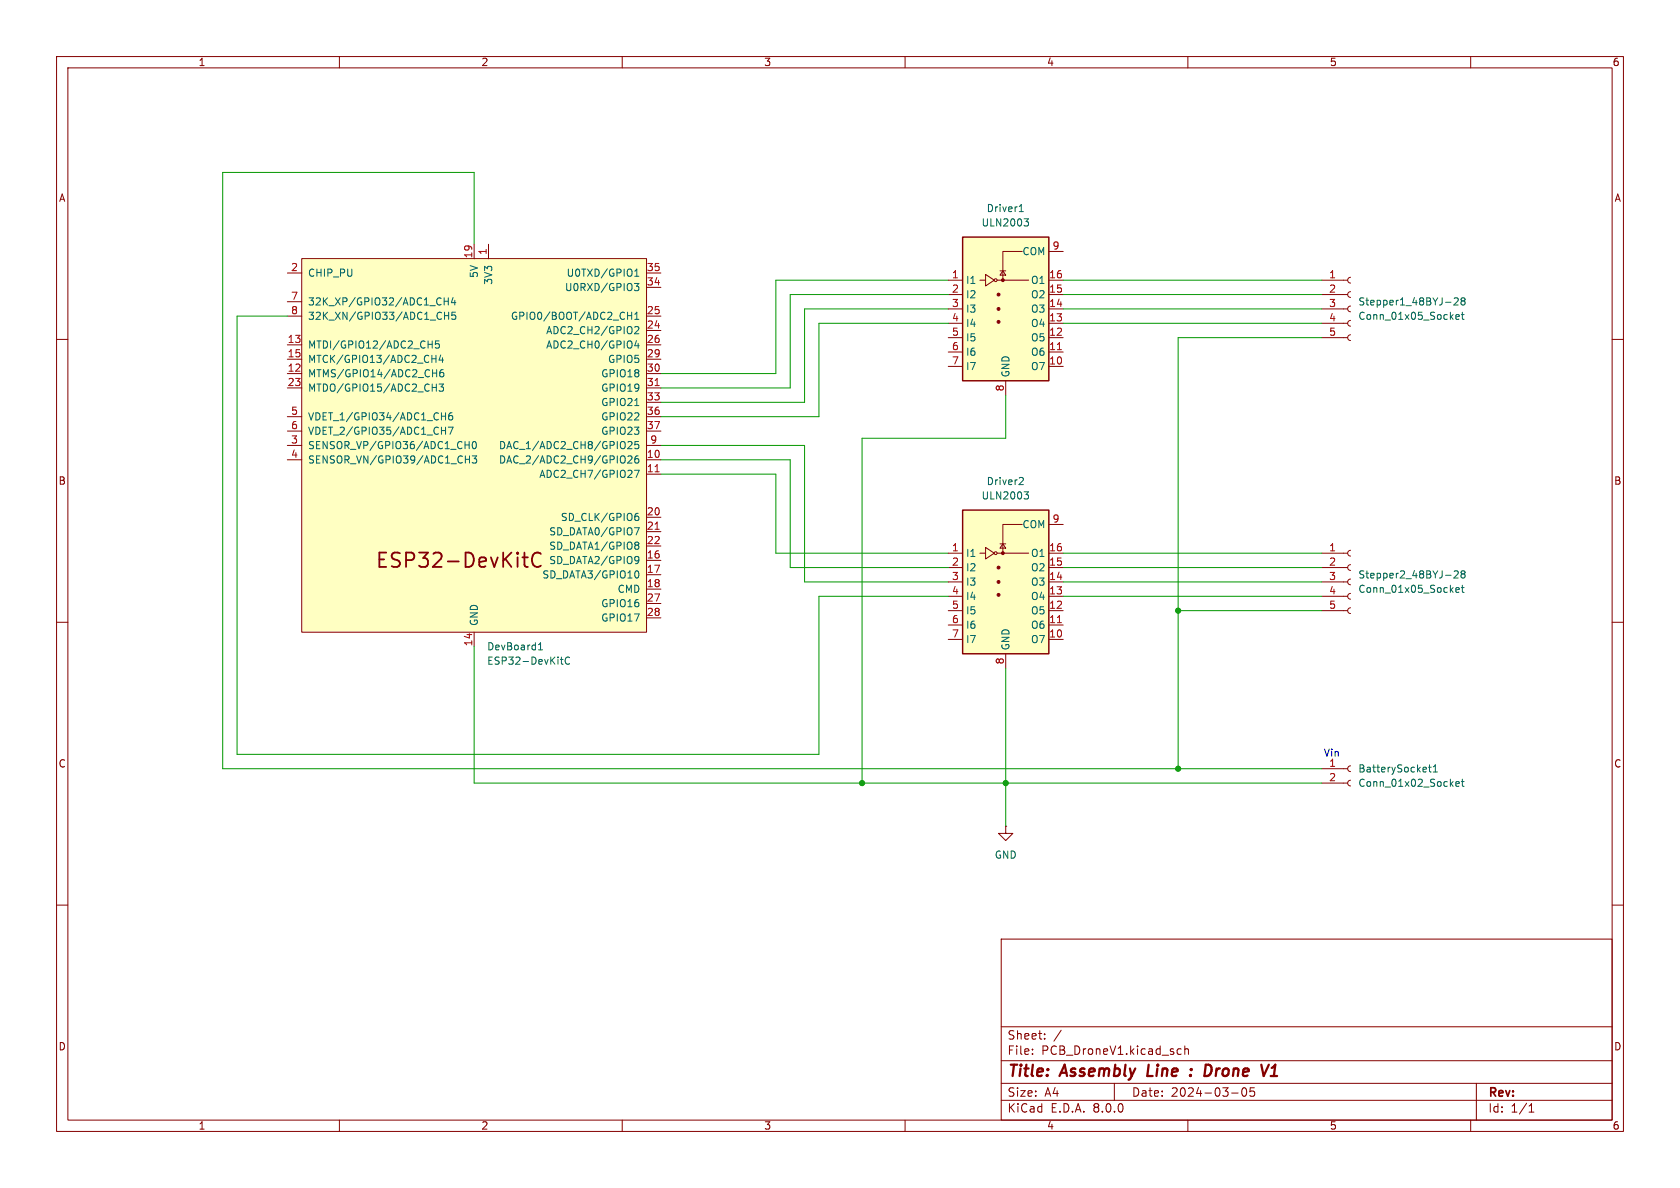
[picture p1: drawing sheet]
<svg xmlns="http://www.w3.org/2000/svg" width="297mm" height="210mm" viewBox="0 0 297 210" stroke-linecap="round" stroke-linejoin="round" font-family="sans-serif">
<g fill="none" stroke="#840000" stroke-width=".18">
<path d="M10 10h277v190h-277zM12 12h273v186h-273zM60 10v2M110 10v2M160 10v2M210 10v2M260 10v2M10 60h2M285 60h2M10 110h2M285 110h2M10 160h2"/>
<path d="M285 160h2M177 166h108v32h-108zM60 198v2M110 198v2M160 198v2M177 194.5h108M177 191.5h108M177 187.5h108M177 181.5h108M182.5 186.3v.1M182.5 185.5v.1M184.7 183.6v.1"/>
<path d="M184.7 182.8v.1M187.6 182.1l-1.3 2M197 191.5v3M208.2 186.3h.6M208.2 185.5h.6M209.5 185.5l.2-.1 .3 .1 .1 .9M209.5 184.9v1.5M210 198v2M217.7 193.2h1.2M219.7 192.4l.2-.1a.81 .81 0 0 1 .6 .6 .81 .81 0 0 1-.3 .8l-.2 .1a.81 .81 0 0 1-.3-1.4zM221.7 192.3h-.7v.7l.2-.1h.5l.1 .3-.1 .5-.2 .1-.5-.1M260 198v2"/>
<path d="M261 191.5v6.5M270.3 196.6h.9M270.3 195.5l.4-.4v1.5"/>
</g>
<path d="M203.1 188.2l-.3 2h1M210.5 190l.1 .1-.2 .1M210.6 189l.1 .1-.1 .1M210.6 189l-.1 .1 .1 .1M210.6 189v.2M214 189.7a.92 .92 0 0 0 .1-1 .92 .92 0 0 0-.9-.5l-.3 2M224.6 190.2h1.2M224.8 188.8l.7-.6-.3 2" fill="none" stroke="#840000" stroke-width=".4"/>
<path d="M170.2 41.9h15.2v25.4h-15.2z" fill="#ffffc2"/>
<path d="M170.2 41.9h15.2v25.4h-15.2z" fill="none" stroke="#840000" stroke-width=".25"/>
<g fill="none" stroke="#840000" stroke-width=".18">
<path d="M167.6 49.5h2.6M167.6 59.7h2.6M167.6 57.2h2.6M167.6 54.6h2.6M167.6 52.1h2.6M173.2 49.5h1M174.2 48.5l1.6 1-1.6 1zM176.3 49.5h5.6M176.8 47.9h1M177.3 47.9l.5 .7h-1zM180.7 44.5h-3.4v5M185.4 49.5h2.6"/>
<path d="M185.4 59.7h2.6M185.4 57.2h2.6M185.4 54.6h2.6M185.4 52.1h2.6M185.4 44.5h2.6M167.6 64.8h2.6M167.6 62.2h2.6M177.8 67.3v2.6M185.4 64.8h2.6M185.4 62.2h2.6"/>
<circle cx="176" cy="49.5" r=".25"/>
</g>
<g fill="#840000" stroke="#840000" stroke-width=".18">
<circle cx="176.5" cy="56.9" r=".25"/>
<circle cx="176.5" cy="54.6" r=".25"/>
<circle cx="176.5" cy="52.1" r=".25"/>
<circle cx="177.3" cy="49.5" r=".25"/>
</g>
<path d="M186.9 61.8h.8" fill="none" stroke="#a90000" stroke-width=".18"/>
<path d="M180.2 37.4h.7M180.3 36.4l.3-.3v1.3M181 38.7h.8l-.4 .5 .4 .1v.4l-.2 .2h-.4" fill="none" stroke="#006464" stroke-width=".18"/>
<path d="M170.2 90.2h15.2v25.4h-15.2z" fill="#ffffc2"/>
<path d="M170.2 90.2h15.2v25.4h-15.2z" fill="none" stroke="#840000" stroke-width=".25"/>
<g fill="none" stroke="#840000" stroke-width=".18">
<path d="M167.6 97.8h2.6M173.2 97.8h1M174.2 96.8l1.6 1-1.6 1zM176.3 97.8h5.6M176.8 96.1h1M177.3 96.1l.5 .8h-1zM180.7 92.7h-3.4v5.1M185.4 97.8h2.6M185.4 92.7h2.6M167.6 113h2.6M167.6 110.5h2.6M167.6 108h2.6"/>
<path d="M167.6 105.4h2.6M167.6 102.9h2.6M167.6 100.3h2.6M177.8 115.6v2.5M185.4 113h2.6M185.4 110.5h2.6M185.4 108h2.6M185.4 105.4h2.6M185.4 102.9h2.6M185.4 100.3h2.6"/>
<circle cx="176" cy="97.8" r=".25"/>
</g>
<g fill="#840000" stroke="#840000" stroke-width=".18">
<circle cx="176.5" cy="105.2" r=".25"/>
<circle cx="176.5" cy="102.9" r=".25"/>
<circle cx="176.5" cy="100.3" r=".25"/>
<circle cx="177.3" cy="97.8" r=".25"/>
</g>
<path d="M186.9 110.1h.8" fill="none" stroke="#a90000" stroke-width=".18"/>
<path d="M180.4 84.4l.4 .1 .1 .3-.8 .9h.8M181 86.9h.8l-.4 .5 .4 .1v.5l-.2 .2h-.4" fill="none" stroke="#006464" stroke-width=".18"/>
<path d="M53.3 45.7h61v66.1h-61z" fill="#ffffc2"/>
<g fill="none" stroke="#840000" stroke-width=".18">
<path d="M50.8 48.3h2.5M50.8 55.9h2.5M50.8 53.3h2.5M53.3 45.7h61v66.1h-61zM83.8 43.2v2.5M86.4 43.2v2.5M114.3 48.3h2.5M114.3 58.4h2.5M114.3 55.9h2.5M114.3 50.8h2.5M233.7 59.7h4.6M233.7 57.2h4.6"/>
<path d="M233.7 54.6h4.6M233.7 52.1h4.6M233.7 49.5h4.6M238.8 59.2l-.4 .1-.1 .4 .1 .3 .4 .2M238.8 56.6l-.4 .2-.1 .4 .1 .3 .4 .2M238.8 54.1l-.4 .2-.1 .3 .1 .4 .4 .1M238.8 51.6l-.4 .1-.1 .4 .1 .3 .4 .2M238.8 49l-.4 .2-.1 .3 .1 .4 .4 .1M50.8 66h2.5M50.8 61h2.5M50.8 63.5h2.5M50.8 68.6h2.5"/>
<path d="M50.8 78.7h2.5M50.8 73.7h2.5M50.8 76.2h2.5M114.3 66h2.5M114.3 61h2.5M114.3 63.5h2.5M114.3 68.6h2.5M114.3 78.7h2.5M114.3 71.1h2.5M114.3 73.7h2.5M114.3 76.2h2.5M50.8 81.3h2.5"/>
<path d="M114.3 81.3h2.5M114.3 83.8h2.5M114.3 99.1h2.5M114.3 91.4h2.5M114.3 94h2.5M114.3 96.5h2.5M233.7 97.8h4.6M238.8 99.8l-.4 .2-.1 .3 .1 .4 .4 .1M238.8 97.3l-.4 .1-.1 .4 .1 .3 .4 .2M83.8 111.8v2.5M114.3 101.6h2.5M114.3 104.1h2.5"/>
<path d="M114.3 106.7h2.5M114.3 109.2h2.5M233.7 108h4.6M233.7 105.4h4.6M233.7 102.9h4.6M233.7 100.3h4.6M238.8 107.4l-.4 .2-.1 .4 .1 .3 .4 .2M238.8 104.9l-.4 .2-.1 .3 .1 .4 .4 .1M238.8 102.4l-.4 .1-.1 .4 .1 .3 .4 .2M233.7 138.4h4.6M233.7 135.9h4.6M238.8 137.9l-.4 .2-.1 .3 .1 .4 .4 .1"/>
<path d="M238.8 135.4l-.4 .1-.1 .4 .1 .3 .4 .2M177.8 146.1v1.2h1.3l-1.3 1.3-1.3-1.3h1.3M177.8 146.1h.1"/>
</g>
<path d="M92.3 98.5h1M92.7 97.7v2.2l.1 .2 .5 .1M95.6 97.9a.95 .95 0 0 0-1.1-.1 .95 .95 0 0 0-.5 1 1.08 1.08 0 0 0 .3 1.1 1.08 1.08 0 0 0 1.2 .2l.1-.1" fill="none" stroke="#840000" stroke-width=".32"/>
<g fill="none" stroke="#006464" stroke-width=".18">
<path d="M78.5 52.6v1.3M78.5 53.3h.8M78.6 55.8h.7M78.6 55.2v1.3M79.3 52.6v1.3M79.3 55.2v1.3M80.1 52.6l-.3 .9h.8M80.4 53.1v.8M80.5 55.2h-.6v.6l.1-.1h.5l.1 .2-.1 .4-.2 .2-.4-.2M110.9 55.8h.8M111.7 55.2v1.3M112.2 50.1h.7l-.4 .5 .4 .1v.6l-.2 .1-.5-.1"/>
<path d="M112.2 57.9l.5-.2 .2 .4-.7 .9h.7M112.2 56.5h.7M112.2 47.9l.4-.3v1.2M112.2 55.6l.4-.4v1.3M112.2 48.8h.7M255.6 53.4h.9M257.1 52.8l.5-.2 .2 .4-.8 .9h.8M257.4 56l.6-.1-.1-.2-.3-.1-.2 .2v.6h.5M258.3 55.6h.5M258.5 55.2v1.1l.3 .2M258.5 53.2l-.2-.2 .2-.4 .4 .1 .1 .2-.2 .3M258.5 53.2l-.2 .2v.4l.2 .1h.4l.1-.2v-.3l-.2-.2"/>
<path d="M258.5 53.2h.3M75.7 60.9h.7M76.3 63.4h.8M76.4 60.3v1.2M76.4 68.5h.7M76.5 66h.7M77.1 62.8v1.3M77.1 67.9v1.3M77.2 65.3v1.3M77.6 60.3h-.6v.6l.1-.1h.5l.1 .2-.1 .4-.2 .1-.4-.1M77.6 67.9h.8l-.4 .5 .3 .1v.5l-.1 .2-.6-.2M77.9 62.7l-.3 1h.8"/>
<path d="M78 73.6h.8M78 76.1h.8M78.2 63.2v.9M78.3 65.3l-.3 .1a.86 .86 0 0 0 0 1.2l.4-.1 .1-.4-.3-.3-.3 .1-.2 .2M78.8 73v1.2M78.8 75.5v1.3M79.3 75.5h.8l-.5 1.3M79.9 73h-.3a.86 .86 0 0 0 0 1.2l.4-.1v-.4l-.2-.2h-.4l-.1 .2M82.2 78.7h.7M82.9 78v1.3M83.7 78.1l.1-.1a.68 .68 0 0 1 .4 .7 .68 .68 0 0 1-.4 .6 .84 .84 0 0 1-.1-1.2zM111 78.2l.5-.2 .2 .4-.8 .9h.8"/>
<path d="M112.2 71.7h.7M112.5 60.2l-.3 .9h.8M112.8 60.7v.8M112.9 78h-.6l-.1 .7 .2-.2 .4 .1 .1 .2v.4l-.2 .1-.5-.1M82.3 81.2h.7M83 80.6v1.3M83.5 80.6h.8l-.5 .5 .4 .1v.5l-.2 .2-.5-.2M111 80.7l.5-.1 .2 .4-.8 .9h.8M112.2 83.1h.8l-.5 1.3M112.2 93.3h.8l-.5 1.3M112.3 91.3l.4-.1 .2 .3-.1 .5h-.5M112.5 95.8h.2l.2 .3-.2 .3"/>
<path d="M112.5 98.4l.4 .1a.84 .84 0 0 1-.3 1.1M112.5 96.4h.2M112.7 96.4l.2 .2v.3l-.1 .1-.3 .1M112.8 80.6l-.3 .1a.86 .86 0 0 0 0 1.2l.4-.2v-.4l-.2-.2h-.4l-.1 .2M112.8 90.7l-.3 .1-.2 .3M112.9 98.9l-.1 .2-.3 .1M95.2 114.9h.7M95.2 114l.4-.4v1.3M99.1 116.6h.5M99.2 116.1v1.1l.4 .2M100.7 116.3a.6 .6 0 0 0-.8 .4 .6 .6 0 0 0 .6 .7l.2-.1M112.3 101l.2-.1a.68 .68 0 0 1 .5 .6 .68 .68 0 0 1-.5 .7l-.2-.1"/>
<path d="M255.6 101.7h.9M257.1 101l.5-.1 .2 .4-.8 .9h.8M257.4 104.3l.6-.1-.1-.3h-.3l-.2 .2v.6h.5M258.3 103.9h.5M258.5 101.5l-.2-.3 .2-.3 .4 .1 .1 .2-.2 .3M258.5 101.5l-.2 .2v.4l.2 .1 .4-.1 .1-.2v-.2l-.2-.2M258.5 101.5h.3M258.5 103.4v1.1l.3 .2M252.5 135.6h.5M252.7 135.2v1.1l.3 .2M253.4 136.5h.7M253.4 135.6l.3-.4v1.3"/>
<path d="M257.4 138.6l.6-.1-.1-.3h-.3l-.2 .1v.6h.5M258.3 138.2h.5M258.5 137.7v1.1l.3 .2"/>
</g>
<path d="M115.8 68.2h.7M115.8 83.4h.7M115.8 93.6h.7" fill="none" stroke="#a90000" stroke-width=".18"/>
<g fill="none" stroke="#009600" stroke-width=".18">
<path d="M50.8 55.9h-8.9v77.5h102.9v-28h22.8M83.8 43.2v-12.7h-44.4v105.4h194.3M167.6 57.2h-22.8v16.5h-28M167.6 52.1h-27.9v16.5h-22.9M167.6 54.6h-25.4v16.5h-25.4M167.6 49.5h-30.4v16.5h-20.4M188 57.2h45.7M188 52.1h45.7M188 54.6h45.7M188 49.5h45.7M233.7 59.7h-25.4v76.2M116.8 78.7h25.4v24.2h25.4"/>
<path d="M177.8 69.9v7.6h-25.4v60.9M116.8 83.8h20.4v14h30.4M116.8 81.3h22.9v19h27.9M188 97.8h45.7M83.8 114.3v24.1h149.9M177.8 118.1v28M188 100.3h45.7M188 105.4h45.7M188 102.9h45.7M208.3 108h25.4"/>
</g>
<g fill="#009600" stroke="#009600" stroke-width=".18">
<circle cx="152.4" cy="138.4" r=".46"/>
<circle cx="208.3" cy="135.9" r=".46"/>
<circle cx="177.8" cy="138.4" r=".46"/>
<circle cx="208.3" cy="108" r=".46"/>
</g>
<text font-size="3.5" fill="#840000" x="66.2" y="100.8">ESP32-DevKitC</text>
<g font-size="2.8" fill="#840000">
<text x="178" y="190.9">Title:</text>
<text x="187.7" y="190.9">Assembly</text>
<text x="203.7" y="190.9">Line</text>
<text x="212.1" y="190.9">:</text>
<text x="215.4" y="190.9">Drone</text>
</g>
<g font-size="2.1" fill="#840000">
<text x="178" y="184">Sheet:</text>
<text x="178" y="186.7">File:</text>
<text x="184.1" y="186.7">PCB_DroneV1.kicad_sch</text>
<text x="178" y="196.9">KiCad</text>
<text x="178" y="194.1">Size:</text>
<text x="184.7" y="194.1">A4</text>
<text x="185.7" y="196.9">E.D.A.</text>
<text x="193.3" y="196.9">8.0.0</text>
<text x="200" y="194.1">Date:</text>
<text x="207" y="194.1">2024-03-05</text>
<text x="263" y="194.3">Rev:</text>
<text x="263" y="196.9">Id:</text>
<text x="267.1" y="196.9">1/1</text>
</g>
<g font-size="1.8" fill="#840000">
<text x="35" y="11.9">1</text>
<text x="85" y="11.9">2</text>
<text x="135" y="11.9">3</text>
<text x="185" y="11.9">4</text>
<text x="235" y="11.9">5</text>
<text x="285" y="11.9">6</text>
<text x="10.3" y="35.9">A</text>
<text x="285.3" y="35.9">A</text>
<text x="10.3" y="85.9">B</text>
<text x="285.3" y="85.9">B</text>
<text x="10.3" y="135.9">C</text>
<text x="285.3" y="135.9">C</text>
<text x="10.3" y="185.9">D</text>
<text x="285.3" y="185.9">D</text>
<text x="35" y="199.9">1</text>
<text x="85" y="199.9">2</text>
<text x="135" y="199.9">3</text>
<text x="185" y="199.9">4</text>
<text x="235" y="199.9">5</text>
<text x="285" y="199.9">6</text>
</g>
<g font-size="1.8" fill="#006464">
<text x="173.4" y="40.2">ULN2003</text>
<text x="174.3" y="37.7">Driver1</text>
<text x="180.7" y="45.3">COM</text>
<text x="54.4" y="49.1">CHIP_PU</text>
<text x="84.7" y="49.2" transform="rotate(-90 84.7 49.2)">5V</text>
<text x="87.2" y="50.4" transform="rotate(-90 87.2 50.4)">3V3</text>
<text x="99.8" y="51.7">U0RXD/GPIO3</text>
<text x="100.1" y="49.1">U0TXD/GPIO1</text>
<text x="170.7" y="50.4">I1</text>
<text x="170.7" y="52.9">I2</text>
<text x="182.2" y="52.9">O2</text>
<text x="182.2" y="50.4">O1</text>
<text x="54.4" y="54.2">32K_XP/GPIO32/ADC1_CH4</text>
<text x="54.4" y="56.7">32K_XN/GPIO33/ADC1_CH5</text>
<text x="90.2" y="56.7">GPIO0/BOOT/ADC2_CH1</text>
<text x="96.4" y="59.3">ADC2_CH2/GPIO2</text>
<text x="170.7" y="55.5">I3</text>
<text x="170.7" y="58">I4</text>
<text x="182.2" y="58">O4</text>
<text x="182.2" y="55.5">O3</text>
<text x="240" y="54.2">Stepper1_48BYJ-28</text>
<text x="240" y="56.7">Conn_01x05_Socket</text>
<text x="54.4" y="61.8">MTDI/GPIO12/ADC2_CH5</text>
<text x="54.4" y="64.4">MTCK/GPIO13/ADC2_CH4</text>
<text x="96.4" y="61.8">ADC2_CH0/GPIO4</text>
<text x="107.4" y="64.4">GPIO5</text>
<text x="170.7" y="60.6">I5</text>
<text x="170.7" y="63.1">I6</text>
<text x="170.7" y="65.6">I7</text>
<text x="182.2" y="65.6">O7</text>
<text x="182.2" y="63.1">O6</text>
<text x="182.2" y="60.6">O5</text>
<text x="54.4" y="66.9">MTMS/GPIO14/ADC2_CH6</text>
<text x="54.4" y="69.4">MTDO/GPIO15/ADC2_CH3</text>
<text x="106.2" y="66.9">GPIO18</text>
<text x="106.2" y="69.4">GPIO19</text>
<text x="106.2" y="72">GPIO21</text>
<text x="178.7" y="66.8" transform="rotate(-90 178.7 66.8)">GND</text>
<text x="54.4" y="74.5">VDET_1/GPIO34/ADC1_CH6</text>
<text x="54.4" y="77.1">VDET_2/GPIO35/ADC1_CH7</text>
<text x="106.2" y="74.5">GPIO22</text>
<text x="106.2" y="77.1">GPIO23</text>
<text x="54.4" y="79.6">SENSOR_VP/GPIO36/ADC1_CH0</text>
<text x="54.4" y="82.1">SENSOR_VN/GPIO39/ADC1_CH3</text>
<text x="88.1" y="82.1">DAC_2/ADC2_CH9/GPIO26</text>
<text x="88.1" y="79.6">DAC_1/ADC2_CH8/GPIO25</text>
<text x="95.2" y="84.7">ADC2_CH7/GPIO27</text>
<text x="173.4" y="88.5">ULN2003</text>
<text x="174.3" y="86">Driver2</text>
<text x="97" y="94.8">SD_DATA0/GPIO7</text>
<text x="99.1" y="92.3">SD_CLK/GPIO6</text>
<text x="180.7" y="93.6">COM</text>
<text x="97" y="99.9">SD_DATA2/GPIO9</text>
<text x="97" y="97.4">SD_DATA1/GPIO8</text>
<text x="170.7" y="98.7">I1</text>
<text x="170.7" y="101.2">I2</text>
<text x="182.2" y="101.2">O2</text>
<text x="182.2" y="98.7">O1</text>
<text x="95.8" y="102.5">SD_DATA3/GPIO10</text>
<text x="106.2" y="107.5">GPIO16</text>
<text x="109.1" y="105">CMD</text>
<text x="170.7" y="103.7">I3</text>
<text x="170.7" y="106.3">I4</text>
<text x="182.2" y="106.3">O4</text>
<text x="182.2" y="103.7">O3</text>
<text x="240" y="102.5">Stepper2_48BYJ-28</text>
<text x="240" y="105">Conn_01x05_Socket</text>
<text x="84.7" y="110.7" transform="rotate(-90 84.7 110.7)">GND</text>
<text x="106.2" y="110.1">GPIO17</text>
<text x="170.7" y="108.8">I5</text>
<text x="170.7" y="111.4">I6</text>
<text x="170.7" y="113.9">I7</text>
<text x="182.2" y="113.9">O7</text>
<text x="182.2" y="111.4">O6</text>
<text x="182.2" y="108.8">O5</text>
<text x="86" y="115.2">DevBoard1</text>
<text x="86" y="117.7">ESP32-DevKitC</text>
<text x="178.7" y="115.1" transform="rotate(-90 178.7 115.1)">GND</text>
<text x="240" y="136.8">BatterySocket1</text>
<text x="240" y="139.3">Conn_01x02_Socket</text>
<text x="175.8" y="152">GND</text>
</g>
<g font-size="1.8" fill="#a90000">
<text x="83.6" y="45.8" transform="rotate(-90 83.6 45.8)">19</text>
<text x="86.1" y="45.2" transform="rotate(-90 86.1 45.2)">1</text>
<text x="186" y="44.2">9</text>
<text x="51.4" y="48">2</text>
<text x="51.4" y="53.1">7</text>
<text x="114.3" y="50.5">34</text>
<text x="114.3" y="48">35</text>
<text x="168.2" y="49.3">1</text>
<text x="168.2" y="51.8">2</text>
<text x="185.4" y="51.8">15</text>
<text x="185.4" y="49.3">16</text>
<text x="234.9" y="49.3">1</text>
<text x="234.9" y="51.8">2</text>
<text x="51.4" y="55.6">8</text>
<text x="114.3" y="58.2">24</text>
<text x="114.3" y="55.6">25</text>
<text x="168.2" y="54.4">3</text>
<text x="168.2" y="56.9">4</text>
<text x="168.2" y="59.4">5</text>
<text x="185.4" y="59.4">12</text>
<text x="185.4" y="56.9">13</text>
<text x="185.4" y="54.4">14</text>
<text x="234.9" y="54.4">3</text>
<text x="234.9" y="56.9">4</text>
<text x="234.9" y="59.4">5</text>
<text x="50.8" y="65.8">12</text>
<text x="50.8" y="60.7">13</text>
<text x="50.8" y="63.2">15</text>
<text x="114.3" y="60.7">26</text>
<text x="114.3" y="63.2">29</text>
<text x="114.3" y="65.8">30</text>
<text x="168.2" y="62">6</text>
<text x="168.2" y="64.5">7</text>
<text x="185.4" y="64.5">10</text>
<text x="185.4" y="62">11</text>
<text x="50.8" y="68.3">23</text>
<text x="114.3" y="68.3">31</text>
<text x="114.3" y="70.9">33</text>
<text x="177.5" y="69.3" transform="rotate(-90 177.5 69.3)">8</text>
<text x="51.4" y="73.4">5</text>
<text x="51.4" y="75.9">6</text>
<text x="114.3" y="73.4">36</text>
<text x="114.3" y="75.9">37</text>
<text x="51.4" y="78.5">3</text>
<text x="51.4" y="81">4</text>
<text x="114.3" y="81">10</text>
<text x="114.3" y="83.6">11</text>
<text x="114.9" y="78.5">9</text>
<text x="114.3" y="91.2">20</text>
<text x="114.3" y="93.7">21</text>
<text x="186" y="92.5">9</text>
<text x="114.3" y="98.8">16</text>
<text x="114.3" y="101.3">17</text>
<text x="114.3" y="96.3">22</text>
<text x="168.2" y="97.5">1</text>
<text x="168.2" y="100.1">2</text>
<text x="185.4" y="100.1">15</text>
<text x="185.4" y="97.5">16</text>
<text x="234.9" y="97.5">1</text>
<text x="234.9" y="100.1">2</text>
<text x="114.3" y="103.9">18</text>
<text x="114.3" y="106.4">27</text>
<text x="168.2" y="102.6">3</text>
<text x="168.2" y="105.2">4</text>
<text x="168.2" y="107.7">5</text>
<text x="185.4" y="107.7">12</text>
<text x="185.4" y="105.2">13</text>
<text x="185.4" y="102.6">14</text>
<text x="234.9" y="102.6">3</text>
<text x="234.9" y="105.2">4</text>
<text x="234.9" y="107.7">5</text>
<text x="114.3" y="109">28</text>
<text x="168.2" y="110.2">6</text>
<text x="168.2" y="112.8">7</text>
<text x="185.4" y="112.8">10</text>
<text x="185.4" y="110.2">11</text>
<text x="83.6" y="114.3" transform="rotate(-90 83.6 114.3)">14</text>
<text x="177.5" y="117.5" transform="rotate(-90 177.5 117.5)">8</text>
<text x="234.9" y="135.6">1</text>
<text x="234.9" y="138.2">2</text>
</g>
<text font-size="1.8" fill="#0000c2" x="233.9" y="134">Vin</text>
</svg>
